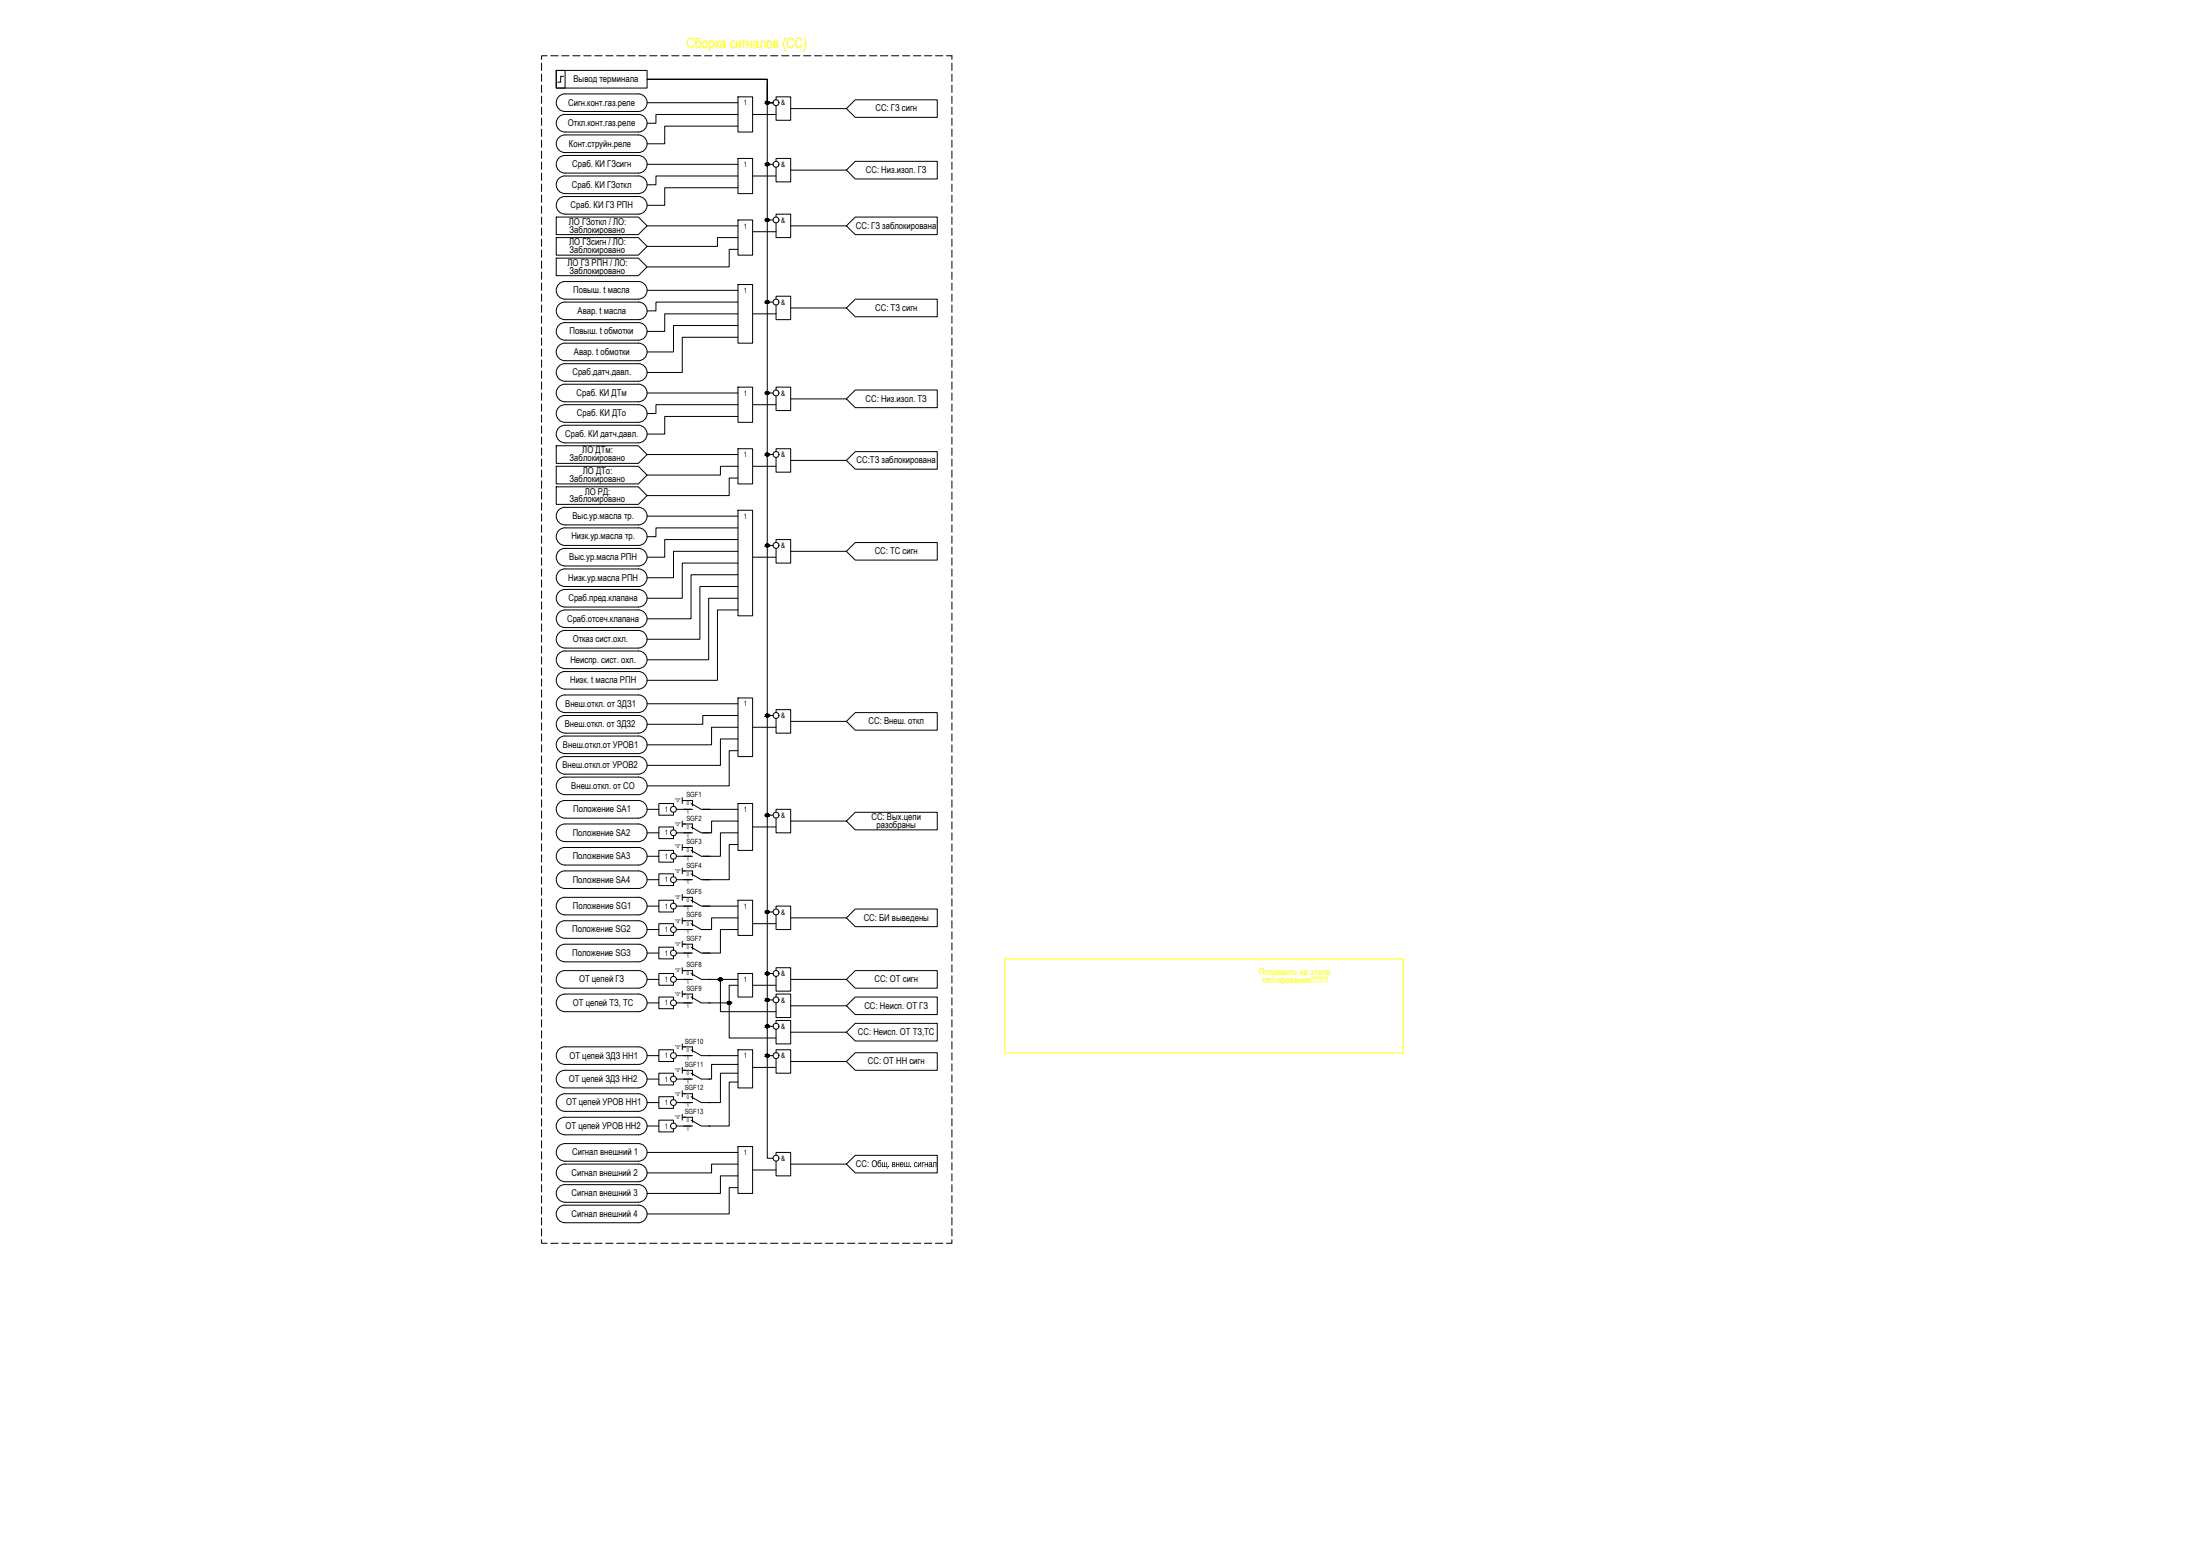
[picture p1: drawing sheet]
<svg xmlns="http://www.w3.org/2000/svg" width="1189mm" height="841mm" viewBox="0 0 1189 841" stroke-linecap="round" stroke-linejoin="round" font-family="sans-serif">
<!-- layer: 0 -->
<g fill="none" stroke="#000" stroke-width=".54">
<path d="M293 34v4M296 30h-3v2M298 30h4M301 38h4v10h-4zM301 38h49v10h-49zM304 30h4M310 30h3M315 30h4M321 30h4M327 30h4M333 30h4M339 30h4"/>
<path d="M345 30h4M351 30h4M357 30h4M363 30h4M369 30h4M375 30h4M381 30h4M387 30h4M393 30h4M399 30h4M405 30h3M410 30h4"/>
<path d="M416 30h4M422 30h4M428 30h4M434 30h4M440 30h4M446 30h4M452 30h4M458 30h4M464 30h4M470 30h4M476 30h4M482 30h4"/>
<path d="M488 30h4M494 30h4M500 30h4M506 30h3M511 30h3v2M514 34v4M293 40v4M293 46v4M293 52v4M293 58v4M302 52l2-1h41a5 5 0 0 1 5 4 5 5 0 0 1-5 5h-40a5 5 0 0 1-4-3 5 5 0 0 1 1-5zM305 41h-2v3h-2"/>
<path d="M350 43h65v12h3h-3v-12zM350 55h49M399 52h8v19h-8zM415 46v447h3M415 55h3M419 54v-2h8v13h-8v-8M427 59h30l5-5h44v9h-44l-5-4M514 40v4M514 46v4M514 52v4M514 58v4M293 64v4"/>
<path d="M293 70v4M293 76v4M302 75l2-2h1h40a5 5 0 0 1 5 5 5 5 0 0 1-5 4h-40a5 5 0 0 1-4-2 5 5 0 0 1 1-5zM302 63l2-1h1h40a5 5 0 0 1 5 5 5 5 0 0 1-5 4h-40a5 5 0 0 1-4-2 5 5 0 0 1 1-6zM399 62h-45v5h-4M399 68h-40v10h-9M407 62h12M514 64v4M514 70v4M514 76v4M293 82v4M293 88v4"/>
<path d="M293 94v3M293 99v4M302 86l2-2h1h40a5 5 0 0 1 5 5 5 5 0 0 1-5 5h-40a5 5 0 0 1-4-3 5 5 0 0 1 1-5zM302 97l2-2h1h40a5 5 0 0 1 5 5 5 5 0 0 1-5 5h-40a5 5 0 0 1-4-3 5 5 0 0 1 1-5zM350 89h49M399 86h8v19h-8zM399 95h-45v5h-4M407 95h12M415 89h3M419 87v-1h8v12h-8v-8M427 92h30l5-5h44v10h-44l-5-5M514 82v4"/>
<path d="M514 88v4M514 94v3M514 99v4M293 105v4M293 111v4M293 117v4M301 117h44l5 5-5 5h-44zM302 108l2-2h1h40a5 5 0 0 1 5 5 5 5 0 0 1-5 5h-40a5 5 0 0 1-4-3 5 5 0 0 1 1-5zM399 101h-40v10h-9M399 119h8v19h-8zM415 119h3M419 117v-1h8v12h-8v-8"/>
<path d="M514 105v4M514 111v4M514 117v4M293 123v4M293 129v4M293 135v4M301 128h44l5 5-5 5h-44zM301 139h44l5 5-5 5h-44zM350 122h49M399 128h-11v5h-38M399 135h-5v9h-44M407 125h12"/>
<path d="M427 122h30l5-5h44v10h-44l-5-5M514 123v4M514 129v4M514 135v4M293 141v4M293 147v4M293 153v4M293 159v4M302 154l2-2h1h40a5 5 0 0 1 5 5 5 5 0 0 1-5 5h-40a5 5 0 0 1-4-3 5 5 0 0 1 1-5zM350 157h49M399 154h8v31h-8zM514 141v4"/>
<path d="M514 147v4M514 153v4M514 159v4M293 165v4M293 171v4M293 177v4M302 165l2-2h1h40a5 5 0 0 1 5 5 5 5 0 0 1-5 5h-40a5 5 0 0 1-4-3 5 5 0 0 1 1-5zM302 176l2-1 1-1h40a5 5 0 0 1 5 5 5 5 0 0 1-5 5h-40a5 5 0 0 1-4-3 5 5 0 0 1 1-5zM399 170h-40v9h-9M399 163h-45v5h-4M399 176h-35v14h-14M407 170h12"/>
<path d="M415 163h3M419 162v-2h8v13h-8v-8M427 166h30l5-4h44v9h-44l-5-5M514 165v4M514 171v4M514 177v4M293 183v4M293 189v3M293 194v4M302 187l2-1 1-1h40a5 5 0 0 1 5 5 5 5 0 0 1-5 5h-40a5 5 0 0 1-4-3 5 5 0 0 1 1-5zM302 198l2-1 1-1h40a5 5 0 0 1 5 5 5 5 0 0 1-5 5h-40a5 5 0 0 1-4-3 5 5 0 0 1 1-5zM399 182h-30v19h-19"/>
<path d="M514 183v4M514 189v3M514 194v4M293 200v4M293 206v4M293 212v4M293 218v4M302 209l2-1h1h40a5 5 0 0 1 5 4 5 5 0 0 1-5 5h-40a5 5 0 0 1-4-3 5 5 0 0 1 1-5zM350 212h49M399 209h8v19h-8zM399 219h-45v4h-4M407 219h12"/>
<path d="M415 212h3M419 211v-2h8v13h-8v-8M427 215h30l5-4h44v9h-44l-5-5M514 200v4M514 206v4M514 212v4M514 218v4M293 224v4M293 230v4M293 236v4M302 220l2-1h1h40a5 5 0 0 1 5 4 5 5 0 0 1-5 5h-40a5 5 0 0 1-4-3 5 5 0 0 1 1-5zM302 231l2-1h1h40a5 5 0 0 1 5 4 5 5 0 0 1-5 5h-40a5 5 0 0 1-4-3 5 5 0 0 1 1-5z"/>
<path d="M399 225h-40v9h-9M514 224v4M514 230v4M514 236v4M293 242v4M293 248v4M293 254v4M293 260v4M301 241h44l5 5-5 4h-44zM301 252h44l5 5-5 4h-44zM350 246h49M399 252h-10v5h-39"/>
<path d="M399 242h8v19h-8zM399 258h-5v10h-44M407 252h12M415 246h3M419 244v-2h8v13h-8v-8M427 249h30l5-5h44v9h-44l-5-4M514 242v4M514 248v4M514 254v4M514 260v4M293 266v4M293 272v4"/>
<path d="M293 278v4M301 263h44l5 5-5 4h-44zM302 276l2-2h1h40a5 5 0 0 1 5 5 5 5 0 0 1-5 5h-40a5 5 0 0 1-4-3 5 5 0 0 1 1-5zM350 279h49M399 276h8v57h-8zM514 266v4M514 272v4M514 278v4M293 284v4M293 290v3M293 295v4M302 287l2-2h1h40a5 5 0 0 1 5 5 5 5 0 0 1-5 5h-40a5 5 0 0 1-4-3 5 5 0 0 1 1-5z"/>
<path d="M302 298l2-2h41a5 5 0 0 1 5 5 5 5 0 0 1-5 5h-40a5 5 0 0 1-4-3 5 5 0 0 1 1-5zM399 291h-40v10h-9M399 285h-45v5h-4M399 298h-35v14h-14M415 295h3M419 293v-2h8v13h-8v-8M427 298h30l5-5h44v10h-44l-5-5M514 284v4M514 290v3M514 295v4M293 301v4M293 307v4"/>
<path d="M293 313v4M293 319v4M305 307a5 5 0 0 0-4 5 5 5 0 0 0 4 5h40a5 5 0 0 0 5-5 5 5 0 0 0-5-5M305 307h40M399 304h-30v19h-19M399 310h-26v24h-23M399 317h-21v28h-28M407 301h12M514 301v4M514 307v4M514 313v4M514 319v4"/>
<path d="M293 325v4M293 331v4M293 337v4M302 320l2-1 1-1h40a5 5 0 0 1 5 5 5 5 0 0 1-5 5h-40a5 5 0 0 1-4-3 5 5 0 0 1 1-5zM302 331l2-1 1-1h40a5 5 0 0 1 5 5 5 5 0 0 1-5 5h-40a5 5 0 0 1-4-3 5 5 0 0 1 1-5zM399 323h-16v33h-33M399 329h-11v38h-38M514 325v4M514 331v4M514 337v4M293 343v4M293 349v4"/>
<path d="M293 355v4M302 342l2-1h1h40a5 5 0 0 1 5 4 5 5 0 0 1-5 5h-40a5 5 0 0 1-4-3 5 5 0 0 1 1-5zM302 353l3-1h40a5 5 0 0 1 5 4 5 5 0 0 1-5 5h-40a5 5 0 0 1-4-3 5 5 0 0 1 1-5zM514 343v4M514 349v4M514 355v4M293 361v4M293 367v4M293 373v4M293 379v4M305 363a5 5 0 0 0-4 4 5 5 0 0 0 4 5h40a5 5 0 0 0 5-5 5 5 0 0 0-5-4M305 363h40"/>
<path d="M399 377h8v32h-8zM514 361v4M514 367v4M514 373v4M514 379v4M293 384v4M293 390v4M293 396v4M302 399l2-1h1h40a5 5 0 0 1 5 4 5 5 0 0 1-5 5h-40a5 5 0 0 1-4-3 5 5 0 0 1 1-5zM302 388l2-1 1-1h40a5 5 0 0 1 5 5 5 5 0 0 1-5 5h-40a5 5 0 0 1-4-3 5 5 0 0 1 1-5zM305 385a5 5 0 0 1-4-5 5 5 0 0 1 4-5h40a5 5 0 0 1 5 5 5 5 0 0 1-5 5M305 385h40"/>
<path d="M350 380h49M399 393h-14v9h-35M399 386h-19v5h-30M399 399h-10v14h-39M407 393h12M415 386h3M419 385v-2h8v13h-8v-8M427 390h30l5-5h44v9h-44l-5-4M514 384v4M514 390v4M514 396v4M293 402v4"/>
<path d="M293 408v4M293 414v4M302 410l2-1h1h40a5 5 0 0 1 5 4 5 5 0 0 1-5 5h-40a5 5 0 0 1-4-3 5 5 0 0 1 1-5zM399 405h-5v20h-44M514 402v4M514 408v4M514 414v4M293 420v4M293 426v4M293 432v4M293 438v4M302 421l2-1h1h40a5 5 0 0 1 5 4 5 5 0 0 1-5 5h-40a5 5 0 0 1-4-3 5 5 0 0 1 1-5z"/>
<path d="M302 433l3-1h40a5 5 0 0 1 5 5 5 5 0 0 1-5 5h-40a5 5 0 0 1-4-3 5 5 0 0 1 1-6zM350 437h6M364 436v-2h-8v6h8v-1M366 437h7M369 431v3M369 432h1M380 437h19M399 434h8v25h-8zM419 439v-2h8v13h-8v-8M514 420v4M514 426v4M514 432v4"/>
<path d="M514 438v4M293 444v4M293 450v4M293 456v4M302 447l2-2h1h40a5 5 0 0 1 5 5 5 5 0 0 1-5 5h-40a5 5 0 0 1-4-3 5 5 0 0 1 1-5zM302 459l2-1h1h40a5 5 0 0 1 5 4 5 5 0 0 1-5 5h-40a5 5 0 0 1-4-2 5 5 0 0 1 1-6zM350 450h6M364 448v-1h-8v6h8v-2M366 450h7M369 444v3M369 456v3M369 445h1"/>
<path d="M369 458h1M399 444h-14v6h-5M399 450h-10v13h-9M399 456h-5v19h-14M407 447h12M415 440h3M427 444h30M457 444l5-5h44v9h-44zM514 444v4M514 450v4M514 456v4M293 462v4"/>
<path d="M293 468v4M293 474v4M293 480v4M302 472l2-1 1-1h40a5 5 0 0 1 5 5 5 5 0 0 1-5 5h-40a5 5 0 0 1-4-3 5 5 0 0 1 1-5zM350 463h6M350 475h6M364 461v-2h-8v7h8v-2M364 474v-2h-8v6h8v-1M366 463h7M366 475h7M369 469v3M369 470h1"/>
<path d="M514 462v4M514 468v4M514 474v4M514 480v4M293 485v4M293 491v4M293 497v4M302 498l3-1h40a5 5 0 0 1 5 5 5 5 0 0 1-5 5h-40a5 5 0 0 1-4-3 5 5 0 0 1 1-6zM305 485a5 5 0 0 0-4 4 5 5 0 0 0 4 5h40a5 5 0 0 0 5-5 5 5 0 0 0-5-4M305 485h40M350 489h6M364 488v-2h-8v7h8v-2"/>
<path d="M366 489h7M369 483v3M369 496v3M369 485h1M369 497h1M380 489h19M399 486h8v19h-8zM399 496h-14v6h-5M407 499h12M415 493v133h3M419 491v-2h8v13h-8v-8M427 496h30"/>
<path d="M457 496l5-5h44v10h-44zM514 485v4M514 491v4M514 497v4M293 503v4M293 509v4M293 515v4M302 512l2-2h1h40a5 5 0 0 1 5 5 5 5 0 0 1-5 5h-40a5 5 0 0 1-4-3 5 5 0 0 1 1-5zM350 502h6M350 515h6M364 501v-2h-8v6h8v-1M364 513v-1h-8v6h8v-2"/>
<path d="M366 502h7M366 515h7M369 508v4M369 510h1M399 502h-10v13h-9M514 503v4M514 509v4M514 515v4M293 521v4M293 527v4M293 533v4M293 539v4"/>
<path d="M302 526l2-1 1-1h40a5 5 0 0 1 5 5 5 5 0 0 1-5 5h-40a5 5 0 0 1-4-3 5 5 0 0 1 1-5zM302 538l3-1h40a5 5 0 0 1 5 5 5 5 0 0 1-5 4h-40a5 5 0 0 1-4-3 5 5 0 0 1 1-5zM350 529h6M364 527v-1h-8v6h8v-1M366 529h7M369 524h1M369 537h1M369 523v3M369 535v4M383 529h16M389 529v17h30M399 526h8v13h-8z"/>
<path d="M399 532h-5v10h-11M407 532h12M415 526h3M419 524v-1h8v12h-8v-8M419 539v-2h8v13h-8v-8M427 529h30l5-5h44v10h-44l-5-5M514 521v4M514 527v4M514 533v4M514 539v4M293 545v4M293 551v4"/>
<path d="M293 557v4M350 542h6M364 540v-1h-8v6h8v-2M366 542h7M394 542v19h25M415 540h3M415 554h3M419 553v-2h8v13h-8v-8M427 558h30M427 543h30M457 543l5-4h44v9h-44zM457 558l5-5h44v9h-44z"/>
<path d="M514 545v4M514 551v4M514 557v4M293 563v4M293 569v4M293 575v4M302 567l3-2h40a5 5 0 0 1 5 5 5 5 0 0 1-5 5h-40a5 5 0 0 1-4-3 5 5 0 0 1 1-5zM305 578a5 5 0 0 0-4 5 5 5 0 0 0 4 5h40a5 5 0 0 0 5-5 5 5 0 0 0-5-5M305 578h40M350 570h6M364 569v-2h-8v6h8v-1M366 570h7"/>
<path d="M369 565h1M369 578h1M369 564v3M369 577v3M383 570h16M399 567h8v21h-8zM399 575h-14v8h-2M399 580h-10v16h-6M407 577h12M415 570h3M419 569v-2h8v13h-8v-8M427 573h30l5-4h44v9h-44l-5-5"/>
<path d="M514 563v4M514 569v4M514 575v4M293 581v3M293 586v4M293 592v4M293 598v4M302 592l2-1h1h40a5 5 0 0 1 5 5 5 5 0 0 1-5 4h-40a5 5 0 0 1-4-2 5 5 0 0 1 1-6zM350 583h6M350 596h6M364 581v-1h-8v6h8v-2M364 594v-2h-8v7h8v-2"/>
<path d="M366 583h7M366 596h7M369 591h1M369 589v3M399 584h-5v24h-11M514 581v3M514 586v4M514 592v4M514 598v4M293 604v4M293 610v4M293 616v4"/>
<path d="M302 605l2-1 1-1h40a5 5 0 0 1 5 5 5 5 0 0 1-5 5h-40a5 5 0 0 1-4-3 5 5 0 0 1 1-5zM302 619l2-1h1h40a5 5 0 0 1 5 4 5 5 0 0 1-5 5h-40a5 5 0 0 1-4-3 5 5 0 0 1 1-5zM350 608h6M364 607v-2h-8v6h8v-1M366 608h7M369 603h1M369 602v3M399 619h8v26h-8zM514 604v4M514 610v4M514 616v4M293 622v4"/>
<path d="M293 628v4M293 634v4M293 640v4M305 638a5 5 0 0 1-4-4 5 5 0 0 1 4-5h40a5 5 0 0 1 5 5 5 5 0 0 1-5 4M305 638h40M350 622h49M399 629h-14v5h-35M399 635h-10v10h-39M407 632h12M419 624v-2h8v13h-8v-8M427 629h30M457 629l5-5h44v10h-44z"/>
<path d="M514 622v4M514 628v4M514 634v4M514 640v4M293 646v4M293 652v4M293 658v4M302 642l2-2h1h40a5 5 0 0 1 5 5 5 5 0 0 1-5 4h-40a5 5 0 0 1-4-2 5 5 0 0 1 1-5zM302 652l3-1h40a5 5 0 0 1 5 5 5 5 0 0 1-5 4h-40a5 5 0 0 1-4-3 5 5 0 0 1 1-5zM399 642h-5v14h-44M514 646v4M514 652v4"/>
<path d="M514 658v4M293 670v2h3M293 664v4M298 672h4M304 672h4M310 672h3M315 672h4M321 672h4M327 672h4M333 672h4M339 672h4M345 672h4"/>
<path d="M351 672h4M357 672h4M363 672h4M369 672h4M375 672h4M381 672h4M387 672h4M393 672h4M399 672h4M405 672h3M410 672h4M416 672h4"/>
<path d="M422 672h4M428 672h4M434 672h4M440 672h4M446 672h4M452 672h4M458 672h4M464 672h4M470 672h4M476 672h4M482 672h4M488 672h4"/>
<path d="M494 672h4M500 672h4M506 672h3M514 670v2h-3M514 664v4"/>
<circle cx="415" cy="55" r=".8"/>
<circle cx="419" cy="55" r="1.6"/>
<circle cx="415" cy="89" r=".8"/>
<circle cx="419" cy="89" r="1.6"/>
<circle cx="415" cy="119" r=".8"/>
<circle cx="419" cy="119" r="1.6"/>
<circle cx="415" cy="163" r=".8"/>
<circle cx="419" cy="163" r="1.6"/>
<circle cx="415" cy="212" r=".8"/>
<circle cx="419" cy="212" r="1.6"/>
<circle cx="415" cy="245" r=".8"/>
<circle cx="419" cy="245" r="1.6"/>
<circle cx="415" cy="295" r=".8"/>
<circle cx="419" cy="295" r="1.6"/>
<circle cx="415" cy="386" r=".8"/>
<circle cx="419" cy="386" r="1.6"/>
<circle cx="364" cy="437" r="1.6"/>
<circle cx="364" cy="450" r="1.6"/>
<circle cx="415" cy="440" r=".8"/>
<circle cx="419" cy="440" r="1.6"/>
<circle cx="364" cy="475" r="1.6"/>
<circle cx="364" cy="462" r="1.6"/>
<circle cx="364" cy="489" r="1.6"/>
<circle cx="415" cy="493" r=".8"/>
<circle cx="419" cy="493" r="1.6"/>
<circle cx="364" cy="502" r="1.6"/>
<circle cx="364" cy="515" r="1.6"/>
<circle cx="364" cy="529" r="1.6"/>
<circle cx="389" cy="529" r=".8"/>
<circle cx="415" cy="526" r=".8"/>
<circle cx="419" cy="526" r="1.6"/>
<circle cx="364" cy="542" r="1.6"/>
<circle cx="394" cy="542" r=".8"/>
<circle cx="415" cy="540" r=".8"/>
<circle cx="415" cy="554" r=".8"/>
<circle cx="419" cy="540" r="1.6"/>
<circle cx="419" cy="554" r="1.6"/>
<circle cx="364" cy="570" r="1.6"/>
<circle cx="415" cy="570" r=".8"/>
<circle cx="419" cy="570" r="1.6"/>
<circle cx="364" cy="596" r="1.6"/>
<circle cx="364" cy="583" r="1.6"/>
<circle cx="364" cy="608" r="1.6"/>
<circle cx="419" cy="626" r="1.6"/>
</g>
<g fill="none" stroke="#000" stroke-width=".54">
<path d="M369 432h5v3M369 437h5M373 434l6 3h5M369 445h5v3M369 458h5v3M369 450h5M373 447l6 3h5M373 459l6 4h5M369 470h5v3M369 463h5M369 475h5M373 472l6 3h5"/>
<path d="M369 485h5v2M369 497h5v3M369 489h5M373 486l6 3h5M373 499l6 3h5M369 510h5v3M369 502h5M369 515h5M373 512l6 3h5M369 524h5v3M369 537h5v3M369 529h5"/>
<path d="M373 526l6 3h5M373 539l6 3h5M369 542h5M369 565h5v3M369 578h5v3M369 570h5M373 567l6 3h5M373 580l6 3h5M369 591h5v3M369 583h5M369 596h5M373 592l6 4h5"/>
<path d="M369 603h5v3M369 608h5M373 605l6 3h5"/>
</g>
<!-- layer: 0 -->
<g fill="#000" stroke="#000" stroke-width=".54">
<path d="M389 528h1zM389 530h1zM394 542h1z"/>
<path d="M414 55h1zM414 55h1z"/>
<path d="M414 55h1zM414 55h1z"/>
<path d="M414 56h1zM414 56h1z"/>
<path d="M414 55h1zM414 55h1z"/>
<path d="M414 56h1zM414 56h1z"/>
<path d="M414 55h1zM414 55h1z"/>
<path d="M414 56h1zM414 56h1z"/>
<path d="M414 55h1zM414 55h1z"/>
<path d="M414 56h1zM414 56h1z"/>
<path d="M414 55h1zM414 55h1z"/>
<path d="M414 56h1zM414 56h1z"/>
<path d="M414 55h1zM414 55h1z"/>
<path d="M414 56h1zM414 56h1z"/>
<path d="M414 55h1zM414 55h1z"/>
<path d="M414 56h1zM414 56h1z"/>
<path d="M414 55h1zM414 55h1z"/>
<path d="M414 56h1zM414 56h1z"/>
<path d="M414 55h1zM414 55h1z"/>
<path d="M414 56h1zM414 56h1z"/>
<path d="M414 55h1zM414 55h1z"/>
<path d="M414 55h1zM414 55h1z"/>
<path d="M414 56h1zM414 56h1z"/>
<path d="M414 56h1zM414 56h1z"/>
<path d="M414 55h1zM414 55h1z"/>
<path d="M414 55h1zM414 55h1z"/>
<path d="M414 55l1 1zM414 55l1 1z"/>
<path d="M414 56h1zM414 56h1z"/>
<path d="M414 56h1zM414 56h1z"/>
<path d="M414 88h1zM414 88h1z"/>
<path d="M414 88h1zM414 88h1z"/>
<path d="M414 89h1zM414 89l1 1z"/>
<path d="M414 88h1zM414 88h1z"/>
<path d="M414 89h1zM414 89h1z"/>
<path d="M414 88h1zM414 88h1z"/>
<path d="M414 89h1zM414 89h1z"/>
<path d="M414 88h1zM414 88h1z"/>
<path d="M414 89h1zM414 89h1z"/>
<path d="M414 88h1zM414 88h1z"/>
<path d="M414 89h1zM414 89h1z"/>
<path d="M414 88h1zM414 88h1z"/>
<path d="M414 89h1zM414 89h1z"/>
<path d="M414 88h1zM414 88h1z"/>
<path d="M414 89h1zM414 89h1z"/>
<path d="M414 88h1zM414 88h1z"/>
<path d="M414 89h1zM414 89h1z"/>
<path d="M414 88h1zM414 88h1z"/>
<path d="M414 89h1zM414 89h1z"/>
<path d="M414 88l1 1zM414 88l1 1z"/>
<path d="M414 89h1zM414 89h1z"/>
<path d="M414 89h1zM414 89h1z"/>
<path d="M414 89h1zM414 89h1z"/>
<path d="M414 89h1zM414 89h1z"/>
<path d="M414 89h1zM414 89h1z"/>
<path d="M414 89h1zM414 89h1z"/>
<path d="M414 89h1zM414 89h1z"/>
<path d="M414 89h1zM414 89h1z"/>
<path d="M414 118h1zM414 118h1z"/>
<path d="M414 118h1zM414 118h1z"/>
<path d="M414 120h1zM414 120h1z"/>
<path d="M414 118h1zM414 118h1z"/>
<path d="M414 120h1zM414 120h1z"/>
<path d="M414 118h1zM414 118h1z"/>
<path d="M414 120h1zM414 120h1z"/>
<path d="M414 118h1zM414 118h1z"/>
<path d="M414 119h1zM414 119l1 1z"/>
<path d="M414 118h1zM414 118h1z"/>
<path d="M414 119h1zM414 119h1z"/>
<path d="M414 118h1zM414 118h1z"/>
<path d="M414 119h1zM414 119h1z"/>
<path d="M414 118h1zM414 118h1z"/>
<path d="M414 119h1zM414 119h1z"/>
<path d="M414 118h1zM414 118h1z"/>
<path d="M414 119h1zM414 119h1z"/>
<path d="M414 118l1 1zM414 118l1 1z"/>
<path d="M414 119h1zM414 119h1z"/>
<path d="M414 119h1zM414 119h1z"/>
<path d="M414 119h1zM414 119h1z"/>
<path d="M414 119h1zM414 119h1z"/>
<path d="M414 119h1zM414 119h1z"/>
<path d="M414 119h1zM414 119h1z"/>
<path d="M414 119h1zM414 119h1z"/>
<path d="M414 119h1zM414 119h1z"/>
<path d="M414 119h1zM414 119h1z"/>
<path d="M414 119h1zM414 119h1z"/>
<path d="M414 162h1zM414 162h1z"/>
<path d="M414 162h1zM414 162h1z"/>
<path d="M414 164h1zM414 164h1z"/>
<path d="M414 162l1 1zM414 163h1z"/>
<path d="M414 164h1zM414 164h1z"/>
<path d="M414 163h1zM414 163h1z"/>
<path d="M414 164h1zM414 164h1z"/>
<path d="M414 163h1zM414 163h1z"/>
<path d="M414 164h1zM414 164h1z"/>
<path d="M414 163h1zM414 163h1z"/>
<path d="M414 164h1zM414 164h1z"/>
<path d="M414 163h1zM414 163h1z"/>
<path d="M414 164h1zM414 164h1z"/>
<path d="M414 163h1zM414 163h1z"/>
<path d="M414 164h1zM414 164h1z"/>
<path d="M414 163h1zM414 163h1z"/>
<path d="M414 164h1zM414 164h1z"/>
<path d="M414 163h1zM414 163h1z"/>
<path d="M414 164h1zM414 164h1z"/>
<path d="M414 163h1zM414 163h1z"/>
<path d="M414 163h1zM414 163h1z"/>
<path d="M414 163h1zM414 163h1z"/>
<path d="M414 163h1zM414 163l1 1z"/>
<path d="M414 163h1zM414 163h1z"/>
<path d="M414 163h1zM414 163h1z"/>
<path d="M414 163h1zM414 163h1z"/>
<path d="M414 163h1zM414 163h1z"/>
<path d="M414 163h1zM414 163h1z"/>
<path d="M414 212h1zM414 212h1z"/>
<path d="M414 212h1zM414 212h1z"/>
<path d="M414 213h1zM414 213h1z"/>
<path d="M414 212h1zM414 212h1z"/>
<path d="M414 213h1zM414 213h1z"/>
<path d="M414 212h1zM414 212h1z"/>
<path d="M414 213h1zM414 213h1z"/>
<path d="M414 212h1zM414 212h1z"/>
<path d="M414 213h1zM414 213h1z"/>
<path d="M414 212h1zM414 212h1z"/>
<path d="M414 213h1zM414 213h1z"/>
<path d="M414 212h1zM414 212h1z"/>
<path d="M414 213h1zM414 213h1z"/>
<path d="M414 212h1zM414 212h1z"/>
<path d="M414 213h1zM414 213h1z"/>
<path d="M414 212h1zM414 212h1z"/>
<path d="M414 213h1zM414 213h1z"/>
<path d="M414 212h1zM414 212h1z"/>
<path d="M414 213h1zM414 213h1z"/>
<path d="M414 212h1zM414 212h1z"/>
<path d="M414 212h1zM414 212h1z"/>
<path d="M414 212l1 1zM414 212l1 1z"/>
<path d="M414 213h1zM414 213h1z"/>
<path d="M414 212h1zM414 212h1z"/>
<path d="M414 212h1zM414 212h1z"/>
<path d="M414 212h1zM414 212h1z"/>
<path d="M414 212h1zM414 212h1z"/>
<path d="M414 212h1zM414 212h1z"/>
<path d="M414 245h1zM414 245h1z"/>
<path d="M414 245h1zM414 245h1z"/>
<path d="M414 246h1zM414 246h1z"/>
<path d="M414 245h1zM414 245h1z"/>
<path d="M414 246h1zM414 246h1z"/>
<path d="M414 245h1zM414 245h1z"/>
<path d="M414 246h1zM414 246h1z"/>
<path d="M414 245h1zM414 245h1z"/>
<path d="M414 246h1zM414 246h1z"/>
<path d="M414 245h1zM414 245h1z"/>
<path d="M414 246h1zM414 246h1z"/>
<path d="M414 245h1zM414 245h1z"/>
<path d="M414 246h1zM414 246h1z"/>
<path d="M414 245h1zM414 245h1z"/>
<path d="M414 246h1zM414 246h1z"/>
<path d="M414 245h1zM414 245h1z"/>
<path d="M414 246h1zM414 246h1z"/>
<path d="M414 245h1zM414 245h1z"/>
<path d="M414 246h1zM414 246h1z"/>
<path d="M414 245h1zM414 245h1z"/>
<path d="M414 245h1zM414 245h1z"/>
<path d="M414 246h1zM414 246h1z"/>
<path d="M414 246h1zM414 246h1z"/>
<path d="M414 245h1zM414 245h1z"/>
<path d="M414 245l1 1zM414 245l1 1z"/>
<path d="M414 246h1zM414 246h1z"/>
<path d="M414 246h1zM414 246h1z"/>
<path d="M414 246h1zM414 246h1z"/>
<path d="M414 294h1zM414 294h1z"/>
<path d="M414 294h1zM414 294h1z"/>
<path d="M414 295h1zM414 295h1z"/>
<path d="M414 294h1zM414 294h1z"/>
<path d="M414 295h1zM414 295h1z"/>
<path d="M414 294h1zM414 294h1z"/>
<path d="M414 295h1zM414 295h1z"/>
<path d="M414 294h1zM414 294h1z"/>
<path d="M414 295h1zM414 295h1z"/>
<path d="M414 294h1zM414 294h1z"/>
<path d="M414 295h1zM414 295h1z"/>
<path d="M414 294h1zM414 294h1z"/>
<path d="M414 295h1zM414 295h1z"/>
<path d="M414 294h1zM414 294h1z"/>
<path d="M414 295h1zM414 295h1z"/>
<path d="M414 294h1zM414 294h1z"/>
<path d="M414 295h1zM414 295h1z"/>
<path d="M414 294h1zM414 294h1z"/>
<path d="M414 295h1zM414 295h1z"/>
<path d="M414 294h1zM414 294h1z"/>
<path d="M414 294h1zM414 294h1z"/>
<path d="M414 295h1zM414 295h1z"/>
<path d="M414 295h1zM414 295h1z"/>
<path d="M414 294l1 1zM414 294l1 1z"/>
<path d="M414 295h1zM414 295h1z"/>
<path d="M414 295h1zM414 295h1z"/>
<path d="M414 295h1zM414 295h1z"/>
<path d="M414 295h1zM414 295h1z"/>
<path d="M414 386h1zM414 386h1z"/>
<path d="M414 386h1zM414 386h1z"/>
<path d="M414 387h1zM414 387h1z"/>
<path d="M414 386h1zM414 386h1z"/>
<path d="M414 387h1zM414 387h1z"/>
<path d="M414 386h1zM414 386h1z"/>
<path d="M414 387h1zM414 387h1z"/>
<path d="M414 386h1zM414 386h1z"/>
<path d="M414 387h1zM414 387h1z"/>
<path d="M414 386h1zM414 386h1z"/>
<path d="M414 387h1zM414 387h1z"/>
<path d="M414 386h1zM414 386h1z"/>
<path d="M414 387h1zM414 387h1z"/>
<path d="M414 386h1zM414 386h1z"/>
<path d="M414 387h1zM414 387h1z"/>
<path d="M414 386h1zM414 386h1z"/>
<path d="M414 387h1zM414 387h1z"/>
<path d="M414 386h1zM414 386h1z"/>
<path d="M414 387h1zM414 387h1z"/>
<path d="M414 386h1zM414 386h1z"/>
<path d="M414 386h1zM414 386h1z"/>
<path d="M414 387h1zM414 387h1z"/>
<path d="M414 387h1zM414 387h1z"/>
<path d="M414 386h1zM414 386h1z"/>
<path d="M414 386h1zM414 386h1z"/>
<path d="M414 386l1 1zM414 386l1 1z"/>
<path d="M414 387h1zM414 387h1z"/>
<path d="M414 387h1zM414 387h1z"/>
<path d="M414 440h1zM414 440h1z"/>
<path d="M414 440h1zM414 440h1z"/>
<path d="M414 440h1zM414 440h1z"/>
<path d="M414 440h1zM414 440h1z"/>
<path d="M414 440h1zM414 440h1z"/>
<path d="M414 440h1zM414 440h1z"/>
<path d="M414 440h1zM414 440h1z"/>
<path d="M414 440h1zM414 440h1z"/>
<path d="M414 440h1zM414 440h1z"/>
<path d="M414 440h1zM414 440h1z"/>
<path d="M414 441h1zM414 441h1z"/>
<path d="M414 441h1zM414 441h1z"/>
<path d="M414 441h1zM414 441h1z"/>
<path d="M414 441h1zM414 441h1z"/>
<path d="M414 441h1zM414 441h1z"/>
<path d="M414 441h1zM414 441h1z"/>
<path d="M414 441h1zM414 441h1z"/>
<path d="M414 441h1zM414 441h1z"/>
<path d="M414 441h1zM414 441h1z"/>
<path d="M414 440h1zM414 440h1z"/>
<path d="M414 440h1zM414 440h1z"/>
<path d="M414 441h1zM414 441h1z"/>
<path d="M414 441h1zM414 441h1z"/>
<path d="M414 440h1zM414 440h1z"/>
<path d="M414 440h1zM414 440h1z"/>
<path d="M414 440h1zM414 440h1z"/>
<path d="M414 440l1 1zM414 440l1 1z"/>
<path d="M414 441h1zM414 441h1z"/>
<path d="M414 492h1zM414 492h1z"/>
<path d="M414 492h1zM414 492h1z"/>
<path d="M414 493h1zM414 493h1z"/>
<path d="M414 492h1zM414 492h1z"/>
<path d="M414 493h1zM414 493h1z"/>
<path d="M414 492h1zM414 492h1z"/>
<path d="M414 493h1zM414 493h1z"/>
<path d="M414 492h1zM414 492h1z"/>
<path d="M414 493h1zM414 493h1z"/>
<path d="M414 492h1zM414 492h1z"/>
<path d="M414 493h1zM414 493h1z"/>
<path d="M414 492h1zM414 492h1z"/>
<path d="M414 493h1zM414 493h1z"/>
<path d="M414 492h1zM414 492h1z"/>
<path d="M414 493h1zM414 493h1z"/>
<path d="M414 492h1zM414 492h1z"/>
<path d="M414 493h1zM414 493h1z"/>
<path d="M414 492h1zM414 492h1z"/>
<path d="M414 493h1zM414 493h1z"/>
<path d="M414 492h1zM414 492h1z"/>
<path d="M414 492h1zM414 492h1z"/>
<path d="M414 493h1zM414 493h1z"/>
<path d="M414 493h1zM414 493h1z"/>
<path d="M414 492l1 1zM414 492l1 1z"/>
<path d="M414 493h1zM414 493h1z"/>
<path d="M414 493h1zM414 493h1z"/>
<path d="M414 493h1zM414 493h1z"/>
<path d="M414 493h1zM414 493h1z"/>
<path d="M389 528h1zM389 528h1z"/>
<path d="M389 528h1zM389 528h1z"/>
<path d="M389 530h1zM389 530h1z"/>
<path d="M389 528h1zM389 528h1z"/>
<path d="M389 530h1zM389 530h1z"/>
<path d="M389 528h1zM389 528h1z"/>
<path d="M389 530h1zM389 530h1z"/>
<path d="M389 528h1zM389 528h1z"/>
<path d="M389 530h1zM389 530h1z"/>
<path d="M389 528l1 1zM389 528l1 1z"/>
<path d="M389 530h1zM389 530h1z"/>
<path d="M389 529h1zM389 529h1z"/>
<path d="M389 530h1zM389 530h1z"/>
<path d="M389 529h1zM389 529h1z"/>
<path d="M389 529h1zM389 529l1 1z"/>
<path d="M389 529h1zM389 529h1z"/>
<path d="M389 529h1zM389 529h1z"/>
<path d="M389 529h1zM389 529h1z"/>
<path d="M389 529h1zM389 529h1z"/>
<path d="M389 529h1zM389 529h1z"/>
<path d="M389 529h1zM389 529h1z"/>
<path d="M389 529h1zM389 529h1z"/>
<path d="M389 529h1zM389 529h1z"/>
<path d="M389 529h1zM389 529h1z"/>
<path d="M389 529h1zM389 529h1z"/>
<path d="M389 529h1zM389 529h1z"/>
<path d="M414 525h1zM414 525h1z"/>
<path d="M414 539h1zM414 539h1z"/>
<path d="M414 525h1zM414 525h1z"/>
<path d="M414 527h1zM414 527h1z"/>
<path d="M414 539h1zM414 539h1z"/>
<path d="M414 525h1zM414 525h1z"/>
<path d="M414 527h1zM414 527h1z"/>
<path d="M414 539h1zM414 539h1z"/>
<path d="M414 525h1zM414 525h1z"/>
<path d="M414 527h1zM414 527h1z"/>
<path d="M414 539h1zM414 539h1z"/>
<path d="M414 525h1zM414 525h1z"/>
<path d="M414 527h1zM414 527h1z"/>
<path d="M414 539l1 1zM414 539l1 1z"/>
<path d="M414 525h1zM414 525h1z"/>
<path d="M414 526h1zM414 526l1 1z"/>
<path d="M414 540h1zM414 540h1z"/>
<path d="M414 525h1zM414 525h1z"/>
<path d="M414 526h1zM414 526h1z"/>
<path d="M414 540h1zM414 540h1z"/>
<path d="M414 525h1zM414 525h1z"/>
<path d="M414 526h1zM414 526h1z"/>
<path d="M414 540h1zM414 540h1z"/>
<path d="M414 525l1 1zM414 525l1 1z"/>
<path d="M414 526h1zM414 526h1z"/>
<path d="M414 540h1zM414 540h1z"/>
<path d="M414 526h1zM414 526h1z"/>
<path d="M414 526h1zM414 526h1z"/>
<path d="M414 540h1zM414 540h1z"/>
<path d="M414 526h1zM414 526h1z"/>
<path d="M414 526h1zM414 526h1z"/>
<path d="M414 526h1zM414 526h1z"/>
<path d="M414 526h1zM414 526h1z"/>
<path d="M414 540h1zM414 540h1z"/>
<path d="M414 540h1zM414 540h1z"/>
<path d="M414 526h1zM414 526h1z"/>
<path d="M414 526h1zM414 526h1z"/>
<path d="M414 526h1zM414 526h1z"/>
<path d="M414 526h1zM414 526h1z"/>
<path d="M414 526h1zM414 526h1z"/>
<path d="M414 540h1zM414 540h1z"/>
<path d="M394 541h1zM394 541h1z"/>
<path d="M394 541h1zM394 541h1z"/>
<path d="M394 541h1zM394 541h1z"/>
<path d="M394 542h1zM394 542h1z"/>
<path d="M393 541h2zM393 541h2z"/>
<path d="M393 542h2zM393 542h2z"/>
<path d="M393 541h2zM393 541h2z"/>
<path d="M393 542h2zM393 542h2z"/>
<path d="M393 541h2zM393 541h2z"/>
<path d="M393 541h2zM393 541h2z"/>
<path d="M393 542h2zM393 542h2z"/>
<path d="M393 542h2zM393 542h2z"/>
<path d="M393 541h2zM393 541h2z"/>
<path d="M393 542h2zM393 542h2z"/>
<path d="M393 541l2 1zM393 541l2 1z"/>
<path d="M393 542h2zM393 542h2z"/>
<path d="M393 542h2zM393 542h2z"/>
<path d="M393 542h2zM393 542h2z"/>
<path d="M393 542h2zM393 542h2z"/>
<path d="M393 542h2zM393 542h2z"/>
<path d="M393 542h2zM393 542h2z"/>
<path d="M414 554h1zM414 554h1z"/>
<path d="M414 541h1zM414 541h1z"/>
<path d="M414 554h1zM414 554h1z"/>
<path d="M414 555h1zM414 555h1z"/>
<path d="M414 541h1zM414 541h1z"/>
<path d="M414 554h1zM414 554h1z"/>
<path d="M414 555h1zM414 555h1z"/>
<path d="M414 541h1zM414 541h1z"/>
<path d="M414 554h1zM414 554h1z"/>
<path d="M414 555h1zM414 555h1z"/>
<path d="M414 541h1zM414 541h1z"/>
<path d="M414 554h1zM414 554h1z"/>
<path d="M414 555h1zM414 555h1z"/>
<path d="M414 541h1zM414 541h1z"/>
<path d="M414 554h1zM414 554h1z"/>
<path d="M414 555h1zM414 555h1z"/>
<path d="M414 541h1zM414 541h1z"/>
<path d="M414 554h1zM414 554h1z"/>
<path d="M414 555h1zM414 555h1z"/>
<path d="M414 541h1zM414 541h1z"/>
<path d="M414 554h1zM414 554h1z"/>
<path d="M414 555h1zM414 555h1z"/>
<path d="M414 541h1zM414 541h1z"/>
<path d="M414 554h1zM414 554h1z"/>
<path d="M414 555h1zM414 555h1z"/>
<path d="M414 540h1zM414 540l1 1z"/>
<path d="M414 554h1zM414 554h1z"/>
<path d="M414 555h1zM414 555h1z"/>
<path d="M414 540h1zM414 540h1z"/>
<path d="M414 540h1zM414 540h1z"/>
<path d="M414 554h1zM414 554h1z"/>
<path d="M414 554h1zM414 554h1z"/>
<path d="M414 555h1zM414 555h1z"/>
<path d="M414 555h1zM414 555h1z"/>
<path d="M414 540h1zM414 540h1z"/>
<path d="M414 540h1zM414 540h1z"/>
<path d="M414 540h1zM414 540h1z"/>
<path d="M414 540h1zM414 540h1z"/>
<path d="M414 554h1zM414 554h1z"/>
<path d="M414 554h1zM414 554h1z"/>
<path d="M414 554h1zM414 554h1z"/>
<path d="M414 554l1 1zM414 554l1 1z"/>
<path d="M414 555h1zM414 555h1z"/>
<path d="M414 569h1zM414 569h1z"/>
<path d="M414 569h1zM414 569h1z"/>
<path d="M414 571h1zM414 571h1z"/>
<path d="M414 569l1 1zM414 570h1z"/>
<path d="M414 571h1zM414 571h1z"/>
<path d="M414 570h1zM414 570h1z"/>
<path d="M414 571h1zM414 571h1z"/>
<path d="M414 570h1zM414 570h1z"/>
<path d="M414 571h1zM414 571h1z"/>
<path d="M414 570h1zM414 570h1z"/>
<path d="M414 571h1zM414 571h1z"/>
<path d="M414 570h1zM414 570h1z"/>
<path d="M414 571h1zM414 571h1z"/>
<path d="M414 570h1zM414 570h1z"/>
<path d="M414 571h1zM414 571h1z"/>
<path d="M414 570h1zM414 570h1z"/>
<path d="M414 571h1zM414 571h1z"/>
<path d="M414 570h1zM414 570h1z"/>
<path d="M414 571h1zM414 571h1z"/>
<path d="M414 570h1zM414 570h1z"/>
<path d="M414 570h1zM414 570h1z"/>
<path d="M414 570l1 1zM414 570l1 1z"/>
<path d="M414 571h1zM414 571h1z"/>
<path d="M414 570h1zM414 570h1z"/>
<path d="M414 570h1zM414 570h1z"/>
<path d="M414 570h1zM414 570h1z"/>
<path d="M414 570h1zM414 570h1z"/>
<path d="M414 570h1zM414 570h1z"/>
</g>
<g fill="#000">
<path d="M504 628h2v2v-2h-1v2h-1z"/>
<path d="M502 628h2v2h-2v-1h1v-1l-1 1zM502 629a.6 .6 0 0 0 1 0 .6 .6 0 0 0-1 0z"/>
</g>
<path d="M543 518h215v51h-215z" fill="none" stroke="#ff0" stroke-width=".54"/>
<text font-size="7.7" fill="#ff7f00" x="371" y="26">Сборка сигналов (СС)</text>
<g font-size="5.1">
<text x="310" y="44">Вывод терминала</text>
<text x="307" y="57">Сигн.конт.газ.реле</text>
<text x="473" y="60">СС: ГЗ сигн</text>
<text x="307" y="68">Откл.конт.газ.реле</text>
<text x="307" y="79">Конт.струйн.реле</text>
<text x="309" y="90">Сраб. КИ ГЗсигн</text>
<text x="468" y="93">СС: Низ.изол. ГЗ</text>
<text x="309" y="101">Сраб. КИ ГЗоткл</text>
<text x="308" y="112">Сраб. КИ ГЗ РПН</text>
<text x="307" y="121">ЛО ГЗоткл / ЛО:</text>
<text x="308" y="126">Заблокировано</text>
<text x="463" y="124">СС: ГЗ заблокирована</text>
<text x="308" y="132">ЛО ГЗсигн / ЛО:</text>
<text x="308" y="137">Заблокировано</text>
<text x="307" y="144">ЛО ГЗ РПН / ЛО:</text>
<text x="308" y="148">Заблокировано</text>
<text x="310" y="158">Повыш. t масла</text>
<text x="473" y="168">СС: ТЗ сигн</text>
<text x="312" y="169">Авар. t масла</text>
<text x="308" y="181">Повыш. t обмотки</text>
<text x="310" y="192">Авар. t обмотки</text>
<text x="309" y="203">Сраб.датч.давл.</text>
<text x="312" y="214">Сраб. КИ ДТм</text>
<text x="468" y="217">СС: Низ.изол. ТЗ</text>
<text x="312" y="225">Сраб. КИ ДТо</text>
<text x="305" y="236">Сраб. КИ датч.давл.</text>
<text x="315" y="245">ЛО ДТм:</text>
<text x="308" y="249">Заблокировано</text>
<text x="463" y="250">СС:ТЗ заблокирована</text>
<text x="315" y="256">ЛО ДТо:</text>
<text x="308" y="260">Заблокировано</text>
<text x="316" y="267">ЛО РД:</text>
<text x="308" y="271">Заблокировано</text>
<text x="309" y="280">Выс.ур.масла тр.</text>
<text x="309" y="291">Низк.ур.масла тр.</text>
<text x="473" y="299">СС: ТС сигн</text>
<text x="308" y="302">Выс.ур.масла РПН</text>
<text x="307" y="314">Низк.ур.масла РПН</text>
<text x="307" y="325">Сраб.пред.клапана</text>
<text x="306" y="336">Сраб.отсеч.клапана</text>
<text x="309" y="347">Отказ сист.охл.</text>
<text x="308" y="358">Неиспр. сист. охл.</text>
<text x="308" y="369">Низк. t масла РПН</text>
<text x="305" y="382">Внеш.откл. от ЗДЗ1</text>
<text x="305" y="393">Внеш.откл. от ЗДЗ2</text>
<text x="469" y="391">СС: Внеш. откл</text>
<text x="304" y="404">Внеш.откл.от УРОВ1</text>
<text x="304" y="415">Внеш.откл.от УРОВ2</text>
<text x="309" y="426">Внеш.откл. от СО</text>
<text x="310" y="439">Положение SA1</text>
<text x="471" y="443">СС: Вых.цепи</text>
<text x="474" y="447">разобраны</text>
<text x="309" y="451">Положение SA2</text>
<text x="309" y="464">Положение SA3</text>
<text x="309" y="477">Положение SA4</text>
<text x="310" y="491">Положение SG1</text>
<text x="467" y="497">СС: БИ выведены</text>
<text x="309" y="504">Положение SG2</text>
<text x="309" y="516">Положение SG3</text>
<text x="313" y="531">ОТ цепей ГЗ</text>
<text x="473" y="531">СС: ОТ сигн</text>
<text x="310" y="543">ОТ цепей ТЗ, ТС</text>
<text x="467" y="545">СС: Неисп. ОТ ГЗ</text>
<text x="464" y="559">СС: Неисп. ОТ ТЗ,ТС</text>
<text x="308" y="572">ОТ цепей ЗДЗ НН1</text>
<text x="469" y="575">СС: ОТ НН сигн</text>
<text x="307" y="584">ОТ цепей ЗДЗ НН2</text>
<text x="306" y="597">ОТ цепей УРОВ НН1</text>
<text x="306" y="610">ОТ цепей УРОВ НН2</text>
<text x="309" y="624">Сигнал внешний 1</text>
<text x="309" y="635">Сигнал внешний 2</text>
<text x="463" y="630">СС:</text>
<text x="471" y="630">Общ . внеш . сигнал</text>
<text x="309" y="646">Сигнал внешний 3</text>
<text x="309" y="657">Сигнал внешний 4</text>
</g>
<g font-size="5.1" fill="#ff0">
<text x="680" y="527">Поправить на этапе</text>
<text x="682" y="531">тестирования!!!!!!!!</text>
</g>
<g font-size="4">
<text x="402" y="57">1</text>
<text x="422" y="57">&amp;</text>
<text x="402" y="90">1</text>
<text x="422" y="90">&amp;</text>
<text x="402" y="123">1</text>
<text x="422" y="120">&amp;</text>
<text x="402" y="158">1</text>
<text x="422" y="165">&amp;</text>
<text x="402" y="214">1</text>
<text x="422" y="214">&amp;</text>
<text x="402" y="247">1</text>
<text x="422" y="247">&amp;</text>
<text x="402" y="280">1</text>
<text x="422" y="296">&amp;</text>
<text x="402" y="382">1</text>
<text x="422" y="388">&amp;</text>
<text x="359" y="439">1</text>
<text x="402" y="439">1</text>
<text x="422" y="442">&amp;</text>
<text x="359" y="451">1</text>
<text x="359" y="464">1</text>
<text x="359" y="477">1</text>
<text x="359" y="491">1</text>
<text x="402" y="491">1</text>
<text x="422" y="494">&amp;</text>
<text x="359" y="504">1</text>
<text x="359" y="516">1</text>
<text x="422" y="527">&amp;</text>
<text x="359" y="530">1</text>
<text x="402" y="530">1</text>
<text x="359" y="543">1</text>
<text x="422" y="542">&amp;</text>
<text x="422" y="556">&amp;</text>
<text x="359" y="572">1</text>
<text x="402" y="572">1</text>
<text x="422" y="572">&amp;</text>
<text x="359" y="584">1</text>
<text x="359" y="597">1</text>
<text x="359" y="610">1</text>
<text x="402" y="624">1</text>
<text x="422" y="627">&amp;</text>
</g>
<g font-size="3.9">
<text x="371" y="431">SGF1</text>
<text x="371" y="443">SGF2</text>
<text x="371" y="456">SGF3</text>
<text x="371" y="469">SGF4</text>
<text x="371" y="483">SGF5</text>
<text x="371" y="496">SGF6</text>
<text x="371" y="508">SGF7</text>
<text x="371" y="523">SGF8</text>
<text x="371" y="535">SGF9</text>
<text x="370" y="564">SGF10</text>
<text x="370" y="576">SGF11</text>
<text x="370" y="589">SGF12</text>
<text x="370" y="602">SGF13</text>
</g>
<g font-size="2.8">
<text x="365" y="433">&quot;0&quot;</text>
<text x="371" y="435">0</text>
<text x="371" y="440">1</text>
<text x="365" y="446">&quot;0&quot;</text>
<text x="371" y="448">0</text>
<text x="371" y="452">1</text>
<text x="365" y="458">&quot;0&quot;</text>
<text x="371" y="460">0</text>
<text x="371" y="465">1</text>
<text x="365" y="471">&quot;0&quot;</text>
<text x="371" y="473">0</text>
<text x="371" y="478">1</text>
<text x="365" y="486">&quot;0&quot;</text>
<text x="371" y="487">0</text>
<text x="371" y="492">1</text>
<text x="365" y="498">&quot;0&quot;</text>
<text x="371" y="500">0</text>
<text x="371" y="505">1</text>
<text x="365" y="511">&quot;0&quot;</text>
<text x="371" y="513">0</text>
<text x="371" y="517">1</text>
<text x="365" y="525">&quot;0&quot;</text>
<text x="371" y="527">0</text>
<text x="371" y="532">1</text>
<text x="365" y="538">&quot;0&quot;</text>
<text x="371" y="540">0</text>
<text x="371" y="544">1</text>
<text x="365" y="566">&quot;0&quot;</text>
<text x="371" y="568">0</text>
<text x="371" y="573">1</text>
<text x="365" y="579">&quot;0&quot;</text>
<text x="371" y="581">0</text>
<text x="371" y="585">1</text>
<text x="365" y="592">&quot;0&quot;</text>
<text x="371" y="593">0</text>
<text x="371" y="598">1</text>
<text x="365" y="604">&quot;0&quot;</text>
<text x="371" y="606">0</text>
<text x="371" y="611">1</text>
</g>
</svg>
